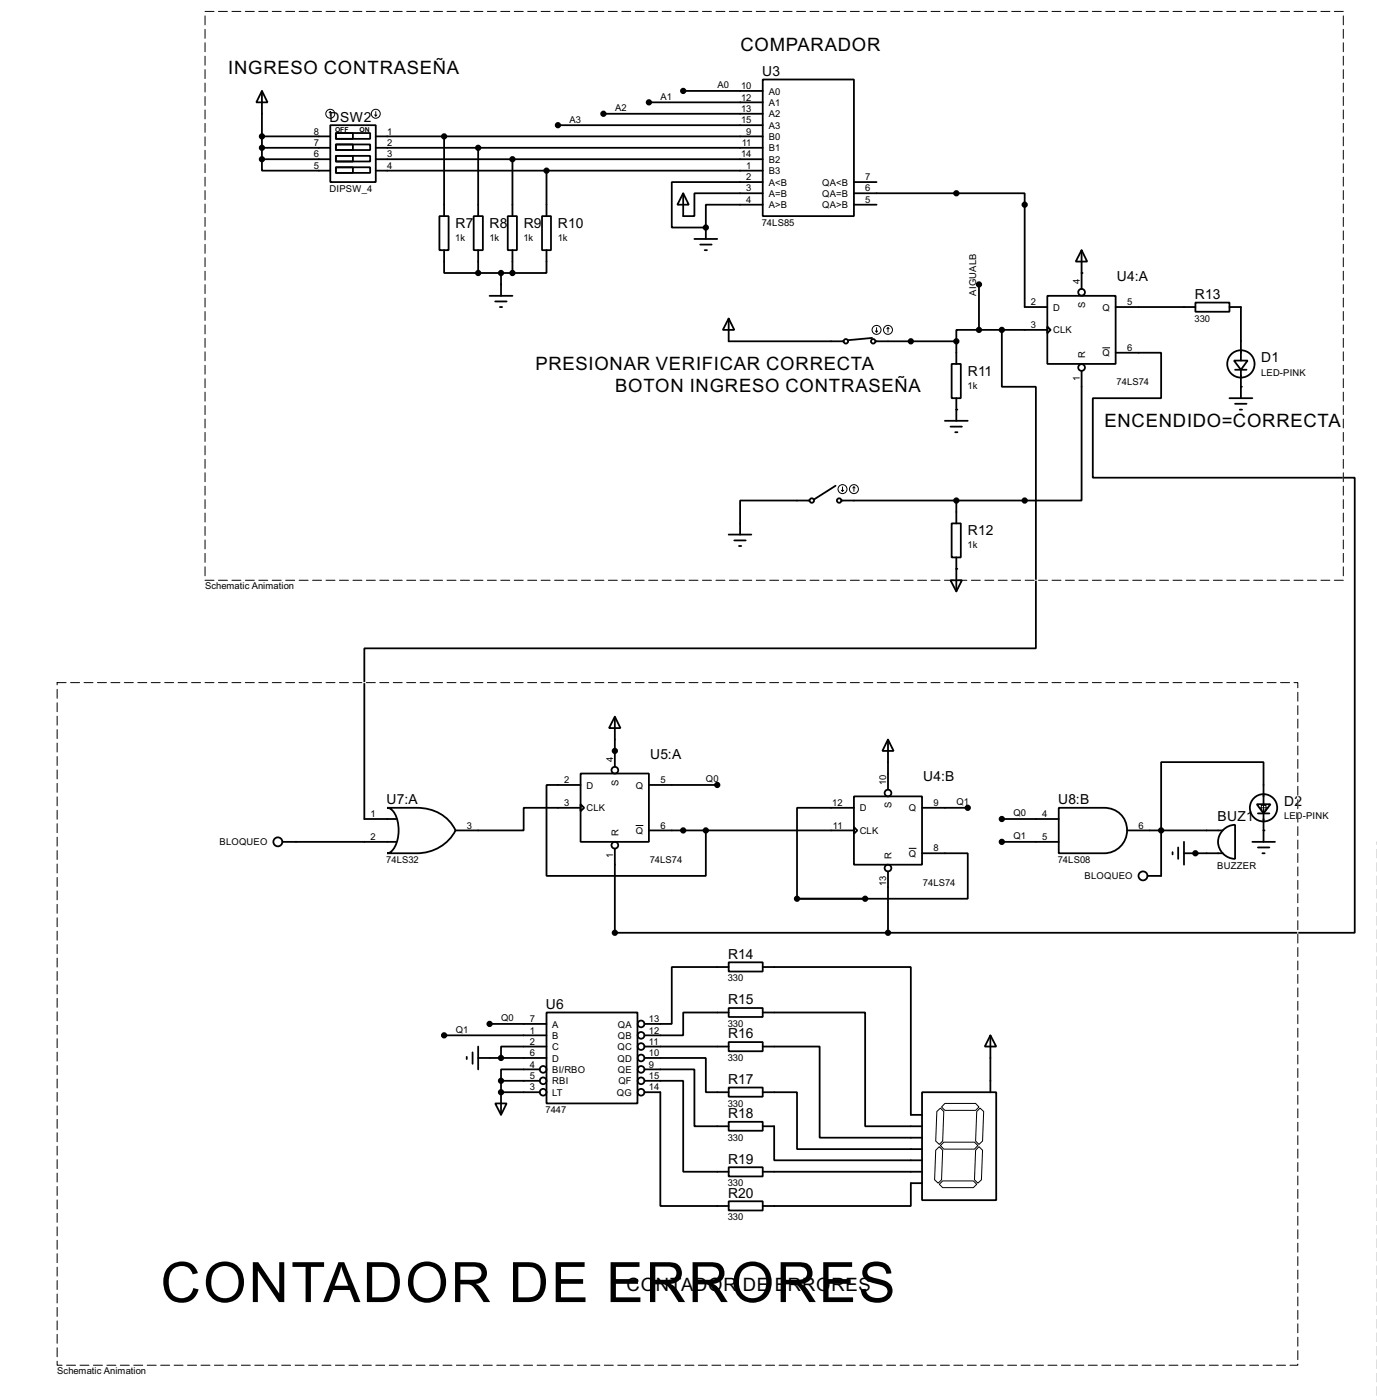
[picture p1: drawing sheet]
<svg xmlns="http://www.w3.org/2000/svg" width="307mm" height="313mm" viewBox="0 0 307 313" stroke-linecap="round" stroke-linejoin="round" font-family="sans-serif">
<g fill="none" stroke="#000" stroke-width=".4">
<path d="M170.2 17.8h20.4v30.5h-20.4zM58.5 20.3l1.2 2.6h-2.5zM58.5 35.6v2.5h15.2M58.5 20.3v15.3M58.5 30.5h15.2M58.5 33h15.2M58.5 35.6h15.2M73.7 28h10.2v12.7h-10.2zM75 29.7h7.6v1.3h-7.6zM75 29.7h3.8v1.3h-3.8zM75 32.3h7.6v1.2h-7.6zM75 32.3h3.8v1.2h-3.8z"/>
<path d="M75 34.8h7.6v1.3h-7.6zM75 34.8h3.8v1.3h-3.8zM75 37.4h7.6v1.2h-7.6zM75 37.4h3.8v1.2h-3.8zM83.9 30.5h86.3M83.9 33h86.3M83.9 35.6h86.3M83.9 38.1h86.3M99.1 30.5v17.8M106.7 33v15.3M114.4 35.6v12.7M122 38.1v10.2"/>
<path d="M124.5 28h45.7M134.7 25.4h35.5M144.8 22.9h25.4M152.5 20.3h17.7M98.1 48.3h2v7.6h-2zM99.1 55.9v5.1h7.6M105.7 48.3h2.1v7.6h-2.1zM106.7 55.9v5.1M113.3 48.3h2.1v7.6h-2.1zM114.4 55.9v5.1M121 48.3h2v7.6h-2zM122 55.9v5.1h-7.6"/>
<path d="M152.5 43.2l1.2 2.5h-2.5zM152.5 43.2v5.1h2.5v-5.1h15.2M155 53.4h5.1M156.3 54.6h2.5M157.3 55.9h.5M157.5 50.8v2.6M170.2 40.7h-20.3v10.1h7.6M170.2 45.7h-12.7v5.1M190.6 43.2h38.1v25.4h5M190.6 40.7h5M190.6 45.7h5M241.4 55.9l1.2 2.5h-2.5z"/>
<path d="M241.4 55.9v8.6M106.7 61h7.7M109.3 66.1h5.1M110.5 67.3h2.6M111.6 68.6h.5M111.8 61v5.1M162.6 71.1l1.3 2.6h-2.6zM162.6 71.1v5.1h25.7M194.6 75.5l-5.3 .5M195.4 76.2h18M213.4 76.2v5.1M218.5 73.7h-5.1v2.5"/>
<path d="M218.5 63.5v10.2M218.5 73.7h15.2M223.6 73.7v12.7h7.6v58.4h-149.9v38.1h7.1M233.7 66.1h15.3v15.2h-15.3zM233.7 72.9l.8 .8-.8 .7zM249 78.8h10.1v10.1h-15.2v17.8h58.4v101.6h-104.1M249 68.6h17.8M266.8 67.6h7.6v2h-7.6zM274.4 68.6h2.5v11.9M210.9 94h5.1M212.1 95.3h2.6M212.4 81.3h2v7.6h-2z"/>
<path d="M213.2 96.5h.5M213.4 88.9v5.1M241.4 82.8v29h-53.6M274.4 88.9h5.1M275.4 80.5h3l-1.5 2.1zM275.6 82.6h2.6M275.6 90.2h2.6M276.7 91.5h.5M276.9 82.6v6.3M162.6 119.4h5.1M180.6 111.8h-15.4v7.6M186.5 108.5l-4.8 3"/>
<path d="M212.4 116.9h2v7.6h-2zM213.4 111.8v5.1M163.9 120.7h2.5M164.9 121.9h.5M212.1 129.6h2.6l-1.3 2.5zM213.4 124.5v7.6M129.6 172.7h15.2v15.3h-15.2zM129.6 179.6l.8 .8-.8 .7zM129.6 175.3h-7.6v20.3h35.5v-10.2M137.2 160l1.3 2.6h-2.6zM137.2 160v11.2M144.8 175.3h15.3"/>
<path d="M190.6 177.8h15.2v15.3h-15.2zM198.2 165.1l1.2 2.6h-2.5zM198.2 165.1v11.2M280.5 179.6h3l-1.5 2zM282 179.6v-9.4h-22.9v25.4h-3M63 188h25.4M86.4 180.4h6.6a9.2 9.2 0 0 1 8.7 5 9.6 9.6 0 0 1-8.7 5.1h-6.6a3.5 3.5 0 0 0 2.3-3.1 7.2 7.2 0 0 0-1.4-6.7zM129.6 180.4h-12.7v5h-15.2M137.2 189.5v18.8h61M144.8 185.4h45.8M190.6 184.7l.7 .7-.7 .8zM190.6 180.4h-12.7v20.3h38.1v-10.2h-10.2"/>
<path d="M198.2 194.6v13.7M205.8 180.4h10.2M223.6 182.9h12.7M223.6 188h12.7M236.3 180.4h10.1a5.1 5.1 0 0 1 5.1 5 5.1 5.1 0 0 1-5.1 5.1h-10.1zM251.5 185.4h21.4M261.7 190.3v.5M262.9 189.2v2.6M264.2 190.5h8.7M264.2 188v5.1M273 185.3a3.8 3.8 0 0 1 2.6-1.1v7.6a3.8 3.8 0 0 1-3.5-2.4 3.8 3.8 0 0 1 .9-4.1zM279.5 188h5"/>
<path d="M280.7 181.6h2.6M280.7 189.2h2.6M281.7 190.5h.5M282 181.6v6.4M162.6 214.9h7.6v2h-7.6zM162.6 215.9h-12.7v12.7h-6.1M170.2 215.9h33.1v33h2.5M99.1 231.2h22.9M104.2 236v.5M105.5 235v2.5M106.7 233.7v5.1M106.7 236.2h15.3"/>
<path d="M109.3 228.6h12.7M120.5 238.8h-8.7v2.5M122 226.1h20.3v20.3h-20.3zM122 233.7h-10.2v2.5M143.8 236.2h13.7v7.7h5.1M143.8 238.8h11.2v12.7h7.6M143.8 233.7h18.8M162.6 225.1h7.6v2h-7.6zM162.6 232.7h7.6v2h-7.6zM162.6 226.1h-10.1v5.1h-8.7M170.2 226.1h22.9v25.4h12.7M170.2 233.7h12.7v20.3h22.9"/>
<path d="M221 231.2l1.3 2.5h-2.5zM221 231.2v12.7M110.5 246.4h2.6l-1.3 2.5zM111.8 241.3v7.6M111.8 241.3h8.7M111.8 243.9h8.7M143.8 241.3h8.7v20.3h10.1M143.8 243.9h3.6v25.4h15.2M162.6 242.8h7.6v2.1h-7.6zM162.6 250.5h7.6v2h-7.6zM170.2 243.9h7.7v12.7h27.9M170.2 251.5h2.6v7.6h33"/>
<path d="M205.8 243.9h16.5v24.1h-16.5zM162.6 260.6h7.6v2.1h-7.6zM162.6 268.2h7.6v2.1h-7.6zM170.2 261.6h35.6M205.8 264.2h-2.5v5.1h-33.1"/>
<circle cx="188.7" cy="76.2" r=".5"/>
<circle cx="194.8" cy="76.2" r=".5"/>
<circle cx="241.3" cy="65.3" r=".75"/>
<circle cx="241.3" cy="82.1" r=".75"/>
<circle cx="276.9" cy="81.3" r="3.1"/>
<circle cx="181.1" cy="111.8" r=".5"/>
<circle cx="187.2" cy="111.8" r=".5"/>
<circle cx="137.2" cy="172" r=".75"/>
<circle cx="198.1" cy="177.1" r=".75"/>
<circle cx="62" cy="188" r="1"/>
<circle cx="137.2" cy="188.7" r=".75"/>
<circle cx="198.1" cy="193.8" r=".75"/>
<circle cx="255" cy="195.6" r="1"/>
<circle cx="281.9" cy="180.4" r="3.1"/>
<circle cx="121.2" cy="238.8" r=".75"/>
<circle cx="143" cy="228.6" r=".75"/>
<circle cx="143" cy="236.2" r=".75"/>
<circle cx="143" cy="231.2" r=".75"/>
<circle cx="143" cy="238.8" r=".75"/>
<circle cx="143" cy="233.7" r=".75"/>
<circle cx="121.2" cy="241.3" r=".75"/>
<circle cx="121.2" cy="243.9" r=".75"/>
<circle cx="143" cy="241.3" r=".75"/>
<circle cx="143" cy="243.9" r=".75"/>
</g>
<g fill="#000">
<circle cx="157.5" cy="50.8" r=".2"/>
<circle cx="241.4" cy="61" r=".2"/>
<circle cx="213.4" cy="91.5" r=".2"/>
<circle cx="276.9" cy="86.4" r=".2"/>
<circle cx="213.4" cy="127" r=".2"/>
<circle cx="137.2" cy="167.7" r=".2"/>
<circle cx="266.8" cy="190.5" r=".2"/>
<circle cx="282" cy="185.4" r=".2"/>
<circle cx="111.8" cy="243.9" r=".2"/>
</g>
<g fill="none" stroke="#000" stroke-width=".22">
<path d="M73.7 24.9l-.2 .3M73.7 24.9l.3 .3M73.7 24.9v1M83.6 25.7l.3 .2M83.9 24.9v1M84.1 25.7l-.2 .2M195.4 73.9l.2 .3M195.6 73.2v1M195.9 73.9l-.3 .3M198.2 73.2l-.3 .2M198.2 73.2l.2 .2M198.2 73.2v1"/>
<path d="M246 77.7h1.7M187.8 109.5l.2 .2M188 108.7v1M188.3 109.5l-.3 .2M190.6 108.7l-.3 .3M190.6 108.7l.2 .3M190.6 108.7v1M281.5 179.8h1v1.1h-1zM282 179.3v2.1M141.9 184.3h1.7M202.8 189.4h1.7M281 180.4h2"/>
<path d="M208.8 256.8l.8-.8 .8 .8-.3 6.6-.7 .8-.8-.8zM209.1 248.2l.8-.8 .7 .8-.2 6.6-.8 .7-.8-.7zM209.9 255.8l.7-.8h6.9l.7 .8-.7 .8h-6.9zM210.9 246.4h6.8l.8 .8-.8 .7h-6.8l-.8-.7zM218 248.2l.7-.8 .8 .8-.2 6.6-.8 .7-.8-.7zM218.5 256l.8 .8-.3 6.6-.8 .8-.7-.8 .2-6.6zM209.6 264.4l.8-.7h6.8l.8 .7-.8 .8h-6.8z"/>
<circle cx="73.7" cy="25.4" r="1"/>
<circle cx="83.8" cy="25.4" r="1"/>
<circle cx="195.6" cy="73.7" r="1"/>
<circle cx="198.1" cy="73.7" r="1"/>
<circle cx="188" cy="109.2" r="1"/>
<circle cx="190.5" cy="109.2" r="1"/>
</g>
<g fill="#000" stroke="#000" stroke-width=".4">
<circle cx="58.4" cy="35.6" r=".5"/>
<circle cx="58.4" cy="30.5" r=".5"/>
<circle cx="58.4" cy="33" r=".5"/>
<circle cx="99.1" cy="30.5" r=".5"/>
<circle cx="106.7" cy="33" r=".5"/>
<circle cx="114.3" cy="35.6" r=".5"/>
<circle cx="121.9" cy="38.1" r=".5"/>
<circle cx="124.5" cy="28" r=".5"/>
<circle cx="134.6" cy="25.4" r=".5"/>
<circle cx="144.8" cy="22.9" r=".5"/>
<circle cx="152.4" cy="20.3" r=".5"/>
<circle cx="157.5" cy="50.8" r=".5"/>
<circle cx="213.4" cy="43.2" r=".5"/>
<circle cx="228.6" cy="45.7" r=".5"/>
<circle cx="106.7" cy="61" r=".5"/>
<circle cx="111.8" cy="61" r=".5"/>
<circle cx="114.3" cy="61" r=".5"/>
<circle cx="203.2" cy="76.2" r=".5"/>
<circle cx="213.4" cy="76.2" r=".5"/>
<circle cx="218.4" cy="73.7" r=".5"/>
<circle cx="218.4" cy="63.5" r=".5"/>
<circle cx="223.5" cy="73.7" r=".5"/>
<circle cx="213.4" cy="111.8" r=".5"/>
<circle cx="228.6" cy="111.8" r=".5"/>
<circle cx="137.2" cy="167.7" r=".5"/>
<circle cx="160" cy="175.3" r=".5"/>
<circle cx="152.4" cy="185.4" r=".5"/>
<circle cx="157.5" cy="185.4" r=".5"/>
<circle cx="215.9" cy="180.4" r=".5"/>
<circle cx="223.5" cy="182.9" r=".5"/>
<circle cx="223.5" cy="188" r=".5"/>
<circle cx="259.1" cy="185.4" r=".5"/>
<circle cx="266.7" cy="190.5" r=".5"/>
<circle cx="137.2" cy="208.3" r=".5"/>
<circle cx="177.8" cy="200.7" r=".5"/>
<circle cx="193" cy="200.7" r=".5"/>
<circle cx="198.1" cy="208.3" r=".5"/>
<circle cx="99.1" cy="231.2" r=".5"/>
<circle cx="109.2" cy="228.6" r=".5"/>
<circle cx="111.8" cy="236.2" r=".5"/>
<circle cx="111.8" cy="241.3" r=".5"/>
<circle cx="111.8" cy="243.9" r=".5"/>
</g>
<path d="M45.8 2.6h254v127h-254zM12.8 152.4h276.8v152.4h-276.8z" fill="none" stroke="#fff" stroke-width=".22"/>
<path d="M45.8 2.6h254v127h-254zM12.8 152.4h276.8v152.4h-276.8z" fill="none" stroke="#000" stroke-width=".22" stroke-dasharray="2 1"/>
<text font-size="13.9" x="35.8" y="290.7">CONTADOR DE ERRORES</text>
<g font-size="4.6">
<text x="165.2" y="11.4">COMPARADOR</text>
<text x="50.9" y="16.5">INGRESO CONTRASEÑA</text>
<text x="119.5" y="82.5">PRESIONAR VERIFICAR CORRECTA</text>
<text x="137.3" y="87.6">BOTON INGRESO CONTRASEÑA</text>
<text x="246.5" y="95.2">ENCENDIDO=CORRECTA</text>
<text x="139.8" y="288.3">CONTADOR DE ERRORES</text>
</g>
<g font-size="3.5">
<text x="170.1" y="16.9">U3</text>
<text x="73.6" y="27.2">DSW2</text>
<text x="101.7" y="50.9">R7</text>
<text x="109.3" y="50.9">R8</text>
<text x="116.9" y="50.9">R9</text>
<text x="124.5" y="50.9">R10</text>
<text x="249.2" y="62.7">U4:A</text>
<text x="266.6" y="66.7">R13</text>
<text x="216" y="84">R11</text>
<text x="281.5" y="80.9">D1</text>
<text x="216" y="119.6">R12</text>
<text x="145.1" y="169.4">U5:A</text>
<text x="86.3" y="179.6">U7:A</text>
<text x="206" y="174.5">U4:B</text>
<text x="236.1" y="179.6">U8:B</text>
<text x="271.7" y="183.4">BUZ1</text>
<text x="286.6" y="180">D2</text>
<text x="162.5" y="214.1">R14</text>
<text x="121.8" y="225.3">U6</text>
<text x="162.5" y="224.3">R15</text>
<text x="162.5" y="231.9">R16</text>
<text x="162.5" y="242">R17</text>
<text x="162.5" y="249.7">R18</text>
<text x="162.5" y="259.8">R19</text>
<text x="162.5" y="267.4">R20</text>
</g>
<g font-size="2.4">
<text x="147.4" y="22.2">A1</text>
<text x="160.1" y="19.7">A0</text>
<text x="165.4" y="19.9">10</text>
<text x="165.4" y="22.5">12</text>
<text x="171.5" y="21.1">A0</text>
<text x="171.5" y="23.6">A1</text>
<text x="127.1" y="27.4">A3</text>
<text x="137.2" y="24.8">A2</text>
<text x="165.4" y="25">13</text>
<text x="165.4" y="27.5">15</text>
<text x="171.5" y="26.2">A2</text>
<text x="171.5" y="28.8">A3</text>
<text x="70" y="30">8</text>
<text x="70" y="32.6">7</text>
<text x="70" y="35.2">6</text>
<text x="86.4" y="30">1</text>
<text x="86.4" y="32.6">2</text>
<text x="86.4" y="35.2">3</text>
<text x="165.4" y="35.2">14</text>
<text x="165.5" y="32.6">11</text>
<text x="166.5" y="30">9</text>
<text x="171.5" y="31.3">B0</text>
<text x="171.5" y="33.8">B1</text>
<text x="70" y="37.7">5</text>
<text x="86.4" y="37.7">4</text>
<text x="166.5" y="37.7">1</text>
<text x="166.5" y="40.2">2</text>
<text x="171.5" y="36.3">B2</text>
<text x="171.5" y="38.9">B3</text>
<text x="171.5" y="41.5">A&lt;B</text>
<text x="183.4" y="41.5">QA&lt;B</text>
<text x="193.1" y="40.2">7</text>
<text x="73.5" y="42.9">DIPSW_4</text>
<text x="166.5" y="42.7">3</text>
<text x="166.5" y="45.3">4</text>
<text x="171.5" y="44">A=B</text>
<text x="171.5" y="46.5">A&gt;B</text>
<text x="183.4" y="44">QA=B</text>
<text x="183.4" y="46.5">QA&gt;B</text>
<text x="193.1" y="42.7">6</text>
<text x="193.1" y="45.3">5</text>
<text x="101.6" y="53.9">1k</text>
<text x="109.2" y="53.9">1k</text>
<text x="116.8" y="53.9">1k</text>
<text x="124.5" y="53.9">1k</text>
<text x="170" y="50.4">74LS85</text>
<text x="241" y="63.5" transform="rotate(-90 241 63.5)">4</text>
<text x="217.9" y="66" transform="rotate(-90 217.9 66)">AIGUALB</text>
<text x="230" y="68.1">2</text>
<text x="235" y="69.4">D</text>
<text x="242.2" y="68.7" transform="rotate(-90 242.2 68.7)">S</text>
<text x="246" y="69.4">Q</text>
<text x="251.5" y="68.1">5</text>
<text x="266.6" y="71.8">330</text>
<text x="230" y="73.3">3</text>
<text x="235" y="74.4">CLK</text>
<text x="242.2" y="80" transform="rotate(-90 242.2 80)">R</text>
<text x="246" y="79.6">Q</text>
<text x="251.5" y="78.3">6</text>
<text x="281.4" y="83.9">LED-PINK</text>
<text x="215.9" y="86.9">1k</text>
<text x="241" y="85" transform="rotate(-90 241 85)">1</text>
<text x="249.2" y="86">74LS74</text>
<text x="215.9" y="122.5">1k</text>
<text x="45.8" y="131.6">Schematic Animation</text>
<text x="136.8" y="170.2" transform="rotate(-90 136.8 170.2)">4</text>
<text x="125.9" y="174.9">2</text>
<text x="125.9" y="180">3</text>
<text x="130.9" y="176.1">D</text>
<text x="138" y="175.4" transform="rotate(-90 138 175.4)">S</text>
<text x="141.9" y="176.1">Q</text>
<text x="147.4" y="174.9">5</text>
<text x="157.5" y="174.7">Q0</text>
<text x="185.7" y="180">12</text>
<text x="197.8" y="175.3" transform="rotate(-90 197.8 175.3)">10</text>
<text x="208.3" y="180">9</text>
<text x="213.4" y="179.8">Q1</text>
<text x="82.7" y="182.5">1</text>
<text x="104.2" y="185">3</text>
<text x="130.9" y="181.2">CLK</text>
<text x="147.4" y="185">6</text>
<text x="185.9" y="185">11</text>
<text x="191.8" y="181.2">D</text>
<text x="199" y="180.5" transform="rotate(-90 199 180.5)">S</text>
<text x="202.8" y="181.2">Q</text>
<text x="226.1" y="182.3">Q0</text>
<text x="232.6" y="182.5">4</text>
<text x="254.1" y="185">6</text>
<text x="286.5" y="182.9">LED-PINK</text>
<text x="49" y="188.7">BLOQUEO</text>
<text x="82.7" y="187.6">2</text>
<text x="136.8" y="191.7" transform="rotate(-90 136.8 191.7)">1</text>
<text x="138" y="186.7" transform="rotate(-90 138 186.7)">R</text>
<text x="141.9" y="186.2">Q</text>
<text x="191.8" y="186.2">CLK</text>
<text x="199" y="191.7" transform="rotate(-90 199 191.7)">R</text>
<text x="202.8" y="191.3">Q</text>
<text x="208.3" y="190.1">8</text>
<text x="226.1" y="187.3">Q1</text>
<text x="232.6" y="187.6">5</text>
<text x="86.2" y="192.7">74LS32</text>
<text x="145" y="192.7">74LS74</text>
<text x="197.8" y="197.9" transform="rotate(-90 197.8 197.9)">13</text>
<text x="206" y="197.8">74LS74</text>
<text x="236.1" y="192.7">74LS08</text>
<text x="242" y="196.4">BLOQUEO</text>
<text x="271.6" y="194">BUZZER</text>
<text x="162.4" y="219.1">330</text>
<text x="101.7" y="230.6">Q1</text>
<text x="111.8" y="228">Q0</text>
<text x="118.3" y="228.2">7</text>
<text x="118.3" y="230.8">1</text>
<text x="118.3" y="233.3">2</text>
<text x="123.2" y="229.4">A</text>
<text x="123.2" y="232">B</text>
<text x="137.9" y="229.4">QA</text>
<text x="137.9" y="232">QB</text>
<text x="144.8" y="228.2">13</text>
<text x="144.8" y="230.8">12</text>
<text x="144.8" y="233.3">11</text>
<text x="162.4" y="229.3">330</text>
<text x="118.3" y="235.8">6</text>
<text x="118.3" y="238.4">4</text>
<text x="123.2" y="234.5">C</text>
<text x="123.2" y="237">D</text>
<text x="123.2" y="239.6">BI/RBO</text>
<text x="137.8" y="234.5">QC</text>
<text x="137.8" y="237">QD</text>
<text x="137.9" y="239.6">QE</text>
<text x="144.8" y="235.8">10</text>
<text x="144.8" y="238.4">9</text>
<text x="162.4" y="236.9">330</text>
<text x="118.3" y="240.9">5</text>
<text x="118.3" y="243.5">3</text>
<text x="123.2" y="242.1">RBI</text>
<text x="123.2" y="244.7">LT</text>
<text x="137.6" y="244.7">QG</text>
<text x="138" y="242.1">QF</text>
<text x="144.8" y="240.9">15</text>
<text x="144.8" y="243.5">14</text>
<text x="121.8" y="248.6">7447</text>
<text x="162.4" y="247.1">330</text>
<text x="162.4" y="254.7">330</text>
<text x="162.4" y="264.9">330</text>
<text x="162.4" y="272.5">330</text>
<text x="12.8" y="306.8">Schematic Animation</text>
</g>
<g font-size="1.7">
<text x="74.8" y="29.4">OFF</text>
<text x="80.2" y="29.4">ON</text>
</g>
</svg>
